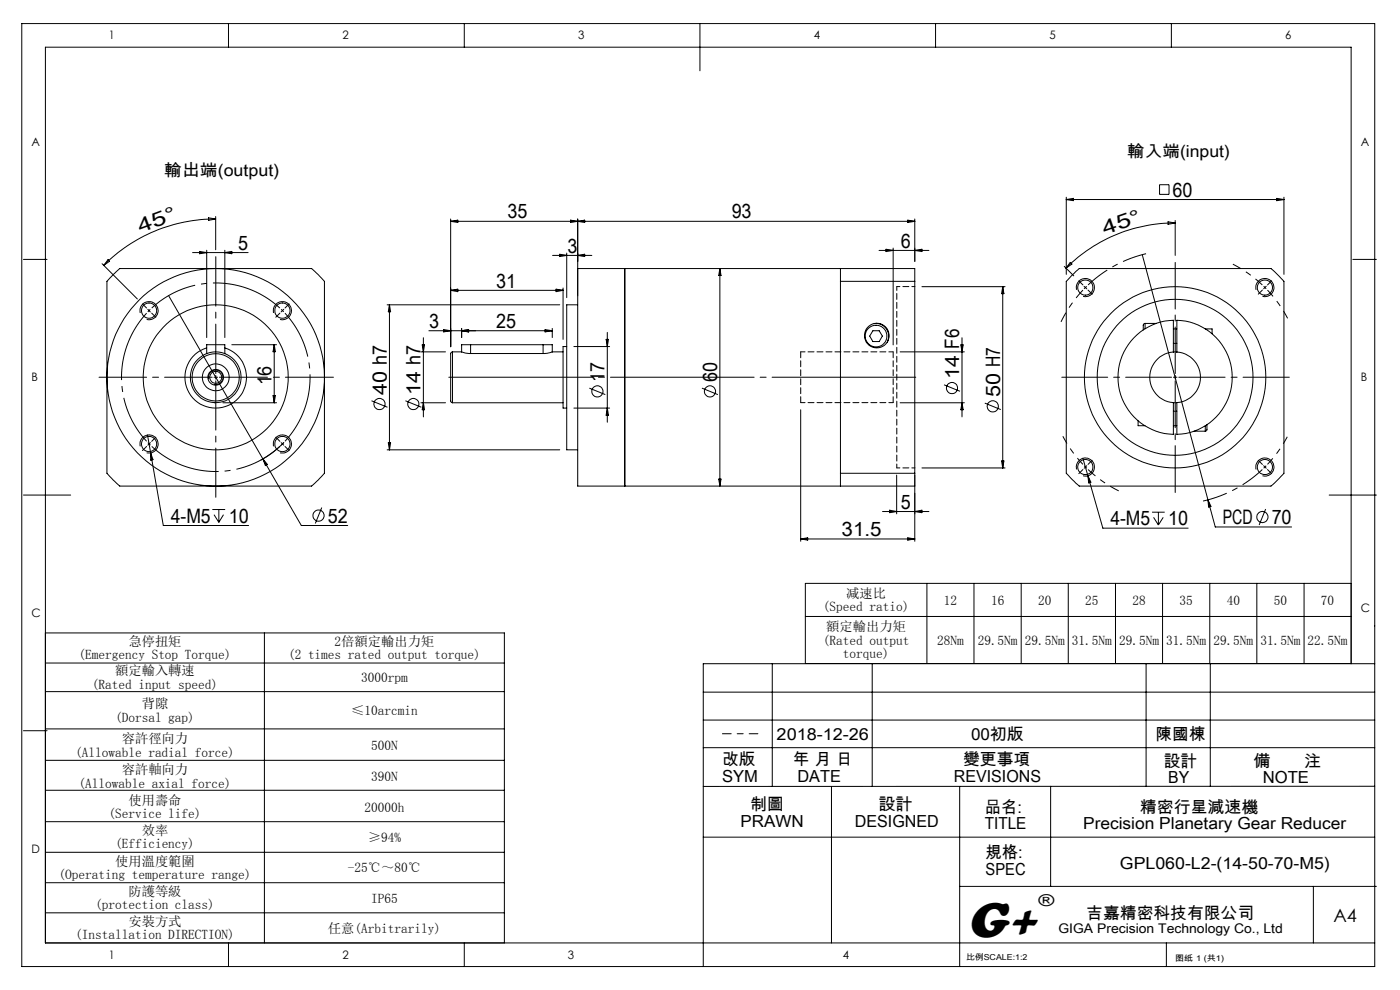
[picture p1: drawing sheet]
<svg xmlns="http://www.w3.org/2000/svg" width="297mm" height="210mm" viewBox="0 0 297 210" stroke-linecap="round" stroke-linejoin="round" font-family="sans-serif">
<g fill="none" stroke="#000" stroke-width=".21">
<path d="M4.6 5h287v200h-287zM48.5 5v5M98.5 5v5M148.5 5v10M198.5 5v5M248.5 5v5M246 39.2h2v2h-2zM5 55h5M21.7 55.9l7.4 7.5M22.9 55.1l.3 .3-1.2 .9zM24 58.3l1.4-1.3h40.7l1.4 1.3 1.3 1.4v40.7l-1.3 1.4-1.4 1.3h-40.7l-1.4-1.3-1.3-1.4v-40.7zM40.9 53.6h11.7"/>
<path d="M42.3 53.3l1.6 .3-1.6 .2zM43.9 53.1v18.5M44.2 46.2l1.6 .3-1.5 .2zM45.8 46.5a33.4 33.4 0 0 0-23.8 9.8M45.8 45.9v7.1M47.7 53.1v18.5M47.7 53.6l1.5-.3v.5zM95.6 46.9h98.5M95.6 46.5v27M95.6 46.9l1.5-.2v.5zM117.2 54.2h8.4M118.7 53.9l1.5 .3-1.5 .2z"/>
<path d="M120.2 53.7v9.4M121 46.7l1.6 .2-1.6 .3zM122.6 46.5v16.3M122.6 46.9l1.4-.2v.5zM122.6 54.2l1.4-.3v.5zM132.5 57v46.1M152.7 57v46.1M152.7 57l.3 1.4h-.5zM178.3 57v2.7M178.3 59.7h15.8M178.3 59.7v40.7M186.5 53.1h10.6"/>
<path d="M188 52.9l1.5 .2-1.5 .3zM189.5 52.6v20.6M192.6 46.7l1.5 .2-1.5 .3zM194.1 53.1l1.5-.2v.5zM194.1 46.5v8.9M194.1 59.7v-2.7h-71.5v46.1h71.5v-2.7M194.1 59.7v40.7M225.8 56.5l2 2M226.2 41.8v16.4M226.2 42.3h46.2M226.2 42.3l1.5-.2v.5zM227 55.7l.4 .3-1.3 .9z"/>
<path d="M227.2 58.6l1.8-1.6h40.6l.8 .6 2 2.1v40.7l-1 1.1-1.8 1.6h-40.6l-.8-.6-2-2.1v-40.7zM242.3 54l15.5 57.8h16.2M247.8 47.1l1.5 .2-1.5 .3zM249.3 47.3a32.6 32.6 0 0 0-23.2 9.6M249.3 46.8v7.4M270.9 42.1l1.5 .2-1.5 .3zM272.4 41.8v16.4M287 55h5M29.8 66.4a1.92 1.92 0 0 1 1.7-2.4 1.92 1.92 0 0 1 2 2.1 1.92 1.92 0 0 1-2.4 1.7M31.4 65.6l.2 .3M31.6 65.9l-.2 .3M31.6 65.9l.3 .3"/>
<path d="M31.9 65.6l-.3 .3M35.8 62.7l20 34.7M43.9 73.8a6.5 6.5 0 0 0-3.4 10 6.5 6.5 0 0 0 10.6 0 6.5 6.5 0 0 0-3.4-10M43.9 75v-1.9h3.8v1.9M49.2 73.1h9.5M58 66.4a1.93 1.93 0 0 1 1.7-2.4 1.93 1.93 0 0 1 2.1 2.1 1.93 1.93 0 0 1-2.4 1.7M58.2 73.1v12.3M58.2 73.1l.2 1.5h-.5zM82.1 64.7h36.6M82.6 64.7v30.7M82.6 64.7l.3 1.4h-.5zM89.3 74.6h5.2"/>
<path d="M89.6 73.2h.5l-.3 1.4zM89.8 71.6v16.8M91 70.2h26.2M94.1 69.9l1.5 .3-1.5 .2zM95.6 61.6l1.5-.3v.6zM95.6 61.6h23.9M96 74.6l-.4 .4v10l.4 .4M96 74.6v10.8M96 74.6h1.9M97.9 69.7v1.9M97.9 70.2l1.5-.3v.5zM97.9 74.6l1.9 .4"/>
<path d="M99.8 73.1h-1.9v1.5M99.8 73.1h15.4M99.8 75h15.4M99.8 73.1v1.9M115.2 73.1h2v1.5M115.2 73.1v1.9M115.6 69.9l1.6 .3-1.6 .2zM117.2 74.6l-2 .4M117.2 74.6h2.3M117.2 69.7v1.9M118 61.3l1.5 .3-1.5 .3zM119.5 61.1v10.9"/>
<path d="M120.2 73.5h-.7v13.1h.7M121.7 73.5h7.6M122.6 64.7h-2.4v30.7h2.4M128.6 72h.5l-.3 1.5zM128.8 70.5v19.1M185.2 70.2h1.3l.7 1.1-.7 1.2h-1.3l-.7-1.2zM185.5 68.6a2.71 2.71 0 0 1 2.6 1.2 2.71 2.71 0 0 1 .1 2.8M191 74.6h13.6M195.6 60.8h17.6M203.8 73.2h.5l-.2 1.4zM204.1 71.6v16.8M212.7 60.8v38.5"/>
<path d="M212.7 60.8l.3 1.5h-.5zM228.4 61.5a1.92 1.92 0 0 1 1.7-2.4 1.92 1.92 0 0 1 2.1 2.1 1.92 1.92 0 0 1-2.4 1.7M230 60.7l.3 .3M230.3 61l-.3 .3M230.3 61l.2 .3M230.5 60.7l-.2 .3M242.9 68.6l-.4 .3v1.1M242.9 68.6v1.1M242.9 68.6h2.4M248.9 74.7v-6.8a12.1 12.1 0 0 0-11.7 12.1 12.1 12.1 0 0 0 11.7 12.1v-6.7M248.9 74.7a5.4 5.4 0 0 0-5 5.3 5.4 5.4 0 0 0 5 5.4M248.9 74.7h.8"/>
<path d="M248.9 69.8h.8M248.9 72.8h.8M249.7 74.7a5.4 5.4 0 0 1 5 5.3 5.4 5.4 0 0 1-5 5.4M249.7 74.7v-6.8a12.1 12.1 0 0 1 11.7 12.1 12.1 12.1 0 0 1-11.7 12.1v-6.7M255.7 69.8h1.4v1M266.5 61.5a1.92 1.92 0 0 1 1.7-2.4 1.92 1.92 0 0 1 2.1 2.1 1.92 1.92 0 0 1-2.5 1.7M29.8 94.7a1.93 1.93 0 0 1 1.7-2.4 1.93 1.93 0 0 1 2.1 2.1 1.93 1.93 0 0 1-2.5 1.7M31.3 92.3l.7 3.8M32 96.1l2.6 15.4h18.1M32 96.1l.5 1.4-.5 .1zM44.3 80.4a1.54 1.54 0 0 1 1.3-1.9 1.54 1.54 0 0 1 1.7 1.7 1.54 1.54 0 0 1-1.9 1.3M45.5 85.4h.3"/>
<path d="M47.3 85.4h11.4M55.8 97.4l8.1 14.1h9.9M55.8 97.4l.9 1.1-.4 .3zM57.9 83.9h.5l-.2 1.5zM58 94.7a1.94 1.94 0 0 1 1.7-2.5 1.94 1.94 0 0 1 2.1 2.1 1.94 1.94 0 0 1-2.4 1.8M60.3 93.8a19.7 19.7 0 0 1-5 3.8M78.8 85l3.4 1.4M82.1 95.4h36.6M82.4 93.9h.5l-.3 1.5zM86 85l3.4 1.4M89.3 85.4h5.2M89.8 85.4l.3 1.5h-.5z"/>
<path d="M96 85.4h23.5M121.7 86.6h7.6M125 82.3l3.4 1.4M128.8 86.6l.3 1.5h-.5zM148.9 82.3l3.4 1.4M169.9 86.9v27.9M191 85.4h13.6M195.6 99.3h17.6M200.3 81.6l3.4 1.4M204.1 85.4l.2 1.5h-.5zM208.9 85.5l3.4 1.4M212.5 97.8h.5l-.3 1.5z"/>
<path d="M228.4 99.6a1.92 1.92 0 0 1 1.6-2.4 1.92 1.92 0 0 1 2.2 2 1.92 1.92 0 0 1-2.4 1.7M229.7 97.2l4.3 14.8h18.1M241.4 89.3v1h1.5M248.9 85.4h.8M248.9 87.2h.8M248.9 90.3h.8M253.3 91.5h2.4M255.7 90.3v1.2M256 90.1v1.1l-.3 .3M266.5 99.6a1.92 1.92 0 0 1 1.7-2.4 1.92 1.92 0 0 1 2.1 2 1.92 1.92 0 0 1-2.5 1.7M5 105h10M45 108.1h2.8"/>
<path d="M45.4 109.2l1 1.6M46.4 108.1v2.7M47.4 109.2l-1 1.6M68.3 107.7l-1.4 3.3M152.5 101.6h.5l-.3 1.5zM169.9 114.3h24.2M169.9 114.3l1.4-.2v.5zM178.3 100.4v2.7M178.3 100.4h15.8M187.2 108.5h9.9M188.7 108.2l1.5 .3-1.5 .3zM190.2 100.8v8.2"/>
<path d="M192.6 114.1l1.5 .2-1.5 .3zM194.1 100.8v14M194.1 108.5l1.5-.3v.6zM230.8 100.9l.6 1.4-.4 .1zM244.4 108.6h2.7M244.7 109.7l1 1.7M245.7 108.6v2.8M246.8 109.7l-1.1 1.7M256.3 106l.6 1.4-.5 .2zM268.5 108l-1.4 3.4M282 105h10M9.6 134.3h97.4v65.7"/>
<path d="M56.1 134.3v65.7M170.9 130.8h115.7M196.6 123.7v17M206.6 123.7v17M216.6 123.7v17M226.6 123.7v17M236.6 123.7v17M246.6 123.7v17M256.6 123.7v17M266.6 123.7v17M276.6 123.7v17M286.6 123.7h-115.7v17h115.7"/>
<path d="M5 155h5M9.6 140.6h97.4M9.6 146.7h97.4M9.6 154.6h97.4M149.2 152.7h142.4M149.2 146.8h142.4M149.2 158.6h142.4M163.8 140.8v26M185 140.8v26M243.1 140.8v26M256.8 140.8v26M286.6 140.8v-130.8h-277v190h282"/>
<path d="M291.6 140.8h-142.4v64.2M9.6 161.3h97.4M9.6 167.6h97.4M9.6 174.3h97.4M149.2 177.6h142.4M176.4 166.8v33.2M203.6 166.8v38.2M222.9 166.8v21.2M291.6 166.8h-142.4M9.6 180.8h97.4M9.6 187.2h97.4M9.6 193.6h97.4"/>
<path d="M203.6 188h88.4M278.6 188v12M48.5 200v5M98.5 200v5M247.4 200v5"/>
<circle cx="31.6" cy="65.9" r="1.62"/>
<circle cx="59.9" cy="65.9" r="1.63"/>
<circle cx="185.8" cy="71.3" r="2.31"/>
<circle cx="186" cy="71.2" r="2.62"/>
<circle cx="230.3" cy="61" r="1.63"/>
<circle cx="268.3" cy="61" r="1.62"/>
<circle cx="31.6" cy="94.2" r="1.62"/>
<circle cx="45.8" cy="80" r="5.4"/>
<circle cx="45.8" cy="80" r="1.66"/>
<circle cx="45.8" cy="80" r="15.4"/>
<circle cx="45.8" cy="80" r="5"/>
<circle cx="45.8" cy="80" r="2.85"/>
<circle cx="45.8" cy="80" r="1.26"/>
<circle cx="45.8" cy="80" r="23.1"/>
<circle cx="59.9" cy="94.2" r="1.63"/>
<circle cx="80.5" cy="85.7" r="1.18"/>
<circle cx="87.7" cy="85.7" r="1.18"/>
<circle cx="126.7" cy="83" r="1.18"/>
<circle cx="150.6" cy="83" r="1.18"/>
<circle cx="202" cy="82.3" r="1.18"/>
<circle cx="210.6" cy="86.2" r="1.18"/>
<circle cx="230.3" cy="99.1" r="1.61"/>
<circle cx="249.3" cy="80" r="19.2"/>
<circle cx="249.3" cy="80" r="16.5"/>
<circle cx="268.3" cy="99.1" r="1.6"/>
<circle cx="67.6" cy="109.4" r="1.19"/>
<circle cx="267.8" cy="109.7" r="1.18"/>
</g>
<path d="M229.7 61.5a26.9 26.9 0 0 0-4.6 6.8" fill="none" stroke="#000" stroke-width=".21" stroke-dasharray="30.5 1.3 1.3 1.3" stroke-dashoffset="28.3" stroke-linecap="butt"/>
<path d="M230.8 60.4a26.9 26.9 0 0 1 12.3-6.6" fill="none" stroke="#000" stroke-width=".21" stroke-dasharray="30.5 1.3 1.3 1.3" stroke-dashoffset="25.3" stroke-linecap="butt"/>
<path d="M59.9 65.9l-.3-.3M59.9 65.9l.3 .3M268.3 61l-.2-.3M268.3 61l.3 .3M31.6 94.2l.3 .2M31.6 94.2l-.2-.3M59.9 94.2l.3-.3M59.9 94.2l-.3 .2M230.3 99.1l.2 .2M230.3 99.1l-.3-.3M268.3 99.1l.3-.3M268.3 99.1l-.2 .2" fill="none" stroke="#000" stroke-width=".21" stroke-dasharray="30.5 1.3 1.3 1.3" stroke-linecap="butt"/>
<path d="M267.8 60.4a26.9 26.9 0 0 0-6.3-4.4" fill="none" stroke="#000" stroke-width=".21" stroke-dasharray="30.5 1.3 1.3 1.3" stroke-dashoffset="28.5" stroke-linecap="butt"/>
<path d="M268.9 61.5a26.9 26.9 0 0 1 4.3 6M229.7 98.5a26.9 26.9 0 0 1-4.2-6" fill="none" stroke="#000" stroke-width=".21" stroke-dasharray="30.5 1.3 1.3 1.3" stroke-dashoffset="28.7" stroke-linecap="butt"/>
<path d="M268.9 98.5a26.9 26.9 0 0 0 4.2-5.8" fill="none" stroke="#000" stroke-width=".21" stroke-dasharray="30.5 1.3 1.3 1.3" stroke-dashoffset="28.8" stroke-linecap="butt"/>
<path d="M267.8 99.6a26.9 26.9 0 0 1-12.6 6.7" fill="none" stroke="#000" stroke-width=".21" stroke-dasharray="30.5 1.3 1.3 1.3" stroke-dashoffset="25.2" stroke-linecap="butt"/>
<path d="M230.8 99.6a26.9 26.9 0 0 0 6.5 4.5" fill="none" stroke="#000" stroke-width=".21" stroke-dasharray="30.5 1.3 1.3 1.3" stroke-dashoffset="28.4" stroke-linecap="butt"/>
<path d="M31.1 66.4a20 20 0 0 0 0 27.2M59.4 65.3a20 20 0 0 0-27.2 0M32.2 94.7a20 20 0 0 0 27.2 0M60.5 93.6a20 20 0 0 0 0-27.2" fill="none" stroke="#000" stroke-width=".21" stroke-dasharray="30.5 1.3 1.3 1.3" stroke-dashoffset="14.9" stroke-linecap="butt"/>
<path d="M94 80h101.5" fill="none" stroke="#000" stroke-width=".21" stroke-dasharray="30.5 1.3 1.3 1.3" stroke-dashoffset="-1.2"/>
<path d="M153.3 155.6h7.5" fill="none" stroke="#000" stroke-width=".21" stroke-dasharray="30.5 1.3 1.3 1.3" stroke-dashoffset="28.6"/>
<path d="M194.1 60.8h-3.9M190.2 99.3h3.9" fill="none" stroke="#000" stroke-width=".21" stroke-dasharray="1.3 .6" stroke-dashoffset=".6"/>
<path d="M190.2 99.3v-38.5" fill="none" stroke="#000" stroke-width=".21" stroke-dasharray="1.3 .6" stroke-dashoffset=".5"/>
<path d="M169.9 85.4v-10.8M189.5 85.4v-10.8" fill="none" stroke="#000" stroke-width=".21" stroke-dasharray="1.3 .6"/>
<path d="M189.5 74.6h-19.6M169.9 85.4h19.6" fill="none" stroke="#000" stroke-width=".21" stroke-dasharray="1.3 .6" stroke-dashoffset=".4"/>
<g fill="none" stroke="#000" stroke-width=".21" stroke-dasharray="30.5 1.3 1.3 1.3">
<path d="M31.1 65.3l-.9-.8M32.2 66.4l.9 .9M59.4 66.4l-.9 .9M59.9 65.9l.3-.3M59.9 65.9l-.3 .2M60.5 65.3l.8-.8M229.7 60.4l-.8-.8M230.8 61.5l.9 .9M267.8 61.5l-.9 .9M268.3 61l.3-.3M268.3 61l-.2 .3M268.9 60.4l.9-.8"/>
<path d="M31.1 94.7l-.9 .9M31.6 94.2l-.2 .2M31.6 94.2l.3-.3M32.2 93.6l.9-.9M45.8 80v-.4M45.8 80h-.4M45.8 80v.4M45.8 80h.4M59.4 93.6l-.9-.9M59.9 94.2l.3 .2M59.9 94.2l-.3-.3M60.5 94.7l.8 .9"/>
<path d="M229.7 99.6l-.8 .9M230.3 99.1l-.3 .2M230.3 99.1l.2-.3M230.8 98.5l.9-.9M249.3 80v-.4M249.3 80h-.4M249.3 80v.4M249.3 80h.4M267.8 98.5l-.9-.9M268.3 99.1l.3 .2M268.3 99.1l-.2-.3M268.9 99.6l.9 .9"/>
</g>
<path d="M249.3 79.3v-23.6" fill="none" stroke="#000" stroke-width=".21" stroke-dasharray="30.5 1.3 1.3 1.3" stroke-dashoffset="20.6"/>
<path d="M248.5 80h-23.3M250.1 80h23.4" fill="none" stroke="#000" stroke-width=".21" stroke-dasharray="30.5 1.3 1.3 1.3" stroke-dashoffset="20.7"/>
<path d="M249.3 80.8v23.7" fill="none" stroke="#000" stroke-width=".21" stroke-dasharray="30.5 1.3 1.3 1.3" stroke-dashoffset="20.5"/>
<path d="M45.8 79.3v-24.9M45.8 80.8v24.7" fill="none" stroke="#000" stroke-width=".21" stroke-dasharray="30.5 1.3 1.3 1.3" stroke-dashoffset="20"/>
<path d="M45 80h-24" fill="none" stroke="#000" stroke-width=".21" stroke-dasharray="30.5 1.3 1.3 1.3" stroke-dashoffset="20.4"/>
<path d="M46.5 80h24.2" fill="none" stroke="#000" stroke-width=".21" stroke-dasharray="30.5 1.3 1.3 1.3" stroke-dashoffset="20.3"/>
<text font-size="11" x="205.1" y="198.7">G+</text>
<g font-size="4.2">
<text x="248.8" y="41.7">60</text>
<text x="107.7" y="46.3">35</text>
<text x="155.2" y="46.3">93</text>
<text x="29.8" y="49.5" transform="rotate(-21 29.8 49.5)">4 5 °</text>
<text x="50.5" y="53">5</text>
<text x="120.4" y="53.6">3</text>
<text x="191.1" y="52.5">6</text>
<text x="234.4" y="49.9" transform="rotate(-19 234.4 49.9)">4 5 °</text>
<text x="105.2" y="61">31</text>
<text x="91" y="69.6">3</text>
<text x="105.2" y="69.6">25</text>
<text x="203.5" y="74" transform="rotate(-90 203.5 74)">F6</text>
<text x="57.6" y="81.8" transform="rotate(-90 57.6 81.8)">16</text>
<text x="82" y="83.7" transform="rotate(-90 82 83.7)">40 h7</text>
<text x="89.2" y="83.7" transform="rotate(-90 89.2 83.7)">14 h7</text>
<text x="128.3" y="81" transform="rotate(-90 128.3 81)">17</text>
<text x="152.2" y="81" transform="rotate(-90 152.2 81)">60</text>
<text x="203.5" y="80.3" transform="rotate(-90 203.5 80.3)">14</text>
<text x="212.2" y="84.2" transform="rotate(-90 212.2 84.2)">50 H7</text>
<text x="191.1" y="107.9">5</text>
<text x="36.2" y="110.9">4-M5</text>
<text x="48.5" y="110.9">10</text>
<text x="69.5" y="110.9">52</text>
<text x="178.5" y="113.7">31.5</text>
<text x="235.6" y="111.4">4-M5</text>
<text x="247.8" y="111.4">10</text>
<text x="259.4" y="111.2">PCD</text>
<text x="269.8" y="111.2">70</text>
</g>
<text font-size="3.9" x="282.9" y="195.5">A4</text>
<g font-size="3.5">
<text x="239.1" y="33.3">輸入端(input)</text>
<text x="34.8" y="37.3">輸出端(output)</text>
<text x="164.8" y="157">2018-12-26</text>
<text x="206" y="157">00初版</text>
<text x="245.2" y="157">陳國棟</text>
<text x="153.2" y="162.3">改版</text>
<text x="153.2" y="165.8">SYM</text>
<text x="168.2" y="162.3">年 月 日</text>
<text x="169.2" y="165.8">DATE</text>
<text x="202.4" y="165.8">REVISIONS</text>
<text x="204.3" y="162.3">變更事項</text>
<text x="246.9" y="162.6">設計</text>
<text x="247.9" y="166.1">BY</text>
<text x="265.9" y="162.6">備</text>
<text x="267.9" y="166.1">NOTE</text>
<text x="276.6" y="162.6">注</text>
<text x="159.1" y="171.9">制圖</text>
<text x="186.4" y="171.9">設計</text>
<text x="208.9" y="172.4">品名:</text>
<text x="241.8" y="172.4">精密行星減速機</text>
<text x="157.1" y="175.4">PRAWN</text>
<text x="181.3" y="175.4">DESIGNED</text>
<text x="208.9" y="175.9">TITLE</text>
<text x="229.8" y="175.9">Precision Planetary Gear Reducer</text>
<text x="209.1" y="182.1">規格:</text>
<text x="209.1" y="185.6">SPEC</text>
<text x="237.6" y="184.4">GPL060-L2-(14-50-70-M5)</text>
<text x="220.3" y="192.2">®</text>
<text x="230.5" y="194.8">吉嘉精密科技有限公司</text>
</g>
<g font-size="2.8">
<text x="174.6" y="129.7">(Speed ratio)</text>
<text x="179.5" y="126.8">减速比</text>
<text x="200.2" y="128.3">12</text>
<text x="210.2" y="128.3">16</text>
<text x="220.2" y="128.3">20</text>
<text x="230.2" y="128.3">25</text>
<text x="240.2" y="128.3">28</text>
<text x="250.2" y="128.3">35</text>
<text x="260.2" y="128.3">40</text>
<text x="270.2" y="128.3">50</text>
<text x="280.2" y="128.3">70</text>
<text x="27.2" y="137">急停扭矩</text>
<text x="71" y="137">2倍額定輸出力矩</text>
<text x="174.6" y="136.8">(Rated output</text>
<text x="175.3" y="133.9">額定輸出力矩</text>
<text x="198.8" y="136.8">28Nm</text>
<text x="207.4" y="136.8">29.5Nm</text>
<text x="217.4" y="136.8">29.5Nm</text>
<text x="227.4" y="136.8">31.5Nm</text>
<text x="237.4" y="136.8">29.5Nm</text>
<text x="247.4" y="136.8">31.5Nm</text>
<text x="257.4" y="136.8">29.5Nm</text>
<text x="267.4" y="136.8">31.5Nm</text>
<text x="277.4" y="136.8">22.5Nm</text>
<text x="16.7" y="139.8">(Emergency Stop Torque)</text>
<text x="24.4" y="143.3">額定輸入轉速</text>
<text x="61.1" y="139.8">(2 times rated output torque)</text>
<text x="178.8" y="139.6">torque)</text>
<text x="19.5" y="146.1">(Rated input speed)</text>
<text x="76.6" y="144.7">3000rpm</text>
<text x="24.4" y="153.1">(Dorsal gap)</text>
<text x="30.1" y="150.2">背隙</text>
<text x="74.5" y="151.7">≤10arcmin</text>
<text x="16" y="160.5">(Allowable radial force)</text>
<text x="25.8" y="157.7">容許徑向力</text>
<text x="78.7" y="159.1">500N</text>
<text x="16.7" y="167">(Allowable axial force)</text>
<text x="25.8" y="164.2">容許軸向力</text>
<text x="78.7" y="165.6">390N</text>
<text x="23" y="173.6">(Service life)</text>
<text x="27.2" y="170.7">使用壽命</text>
<text x="77.3" y="172.2">20000h</text>
<text x="24.4" y="180">(Efficiency)</text>
<text x="30.1" y="177.1">效率</text>
<text x="78" y="178.5">≥94%</text>
<text x="24.4" y="183.6">使用溫度範圍</text>
<text x="73.8" y="185">-25℃～80℃</text>
<text x="12.4" y="186.4">(Operating temperature range)</text>
<text x="27.2" y="190">防護等級</text>
<text x="78.7" y="191.4">IP65</text>
<text x="20.2" y="192.9">(protection class)</text>
<text x="27.2" y="196.4">安裝方式</text>
<text x="69.6" y="197.8">任意(Arbitrarily)</text>
<text x="224.5" y="197.8">GIGA Precision Technology Co., Ltd</text>
<text x="16" y="199.2">(Installation DIRECTION)</text>
</g>
<g font-size="2.5">
<text x="23.1" y="8.4">1</text>
<text x="72.7" y="8.4">2</text>
<text x="122.7" y="8.4">3</text>
<text x="172.7" y="8.4">4</text>
<text x="222.7" y="8.4">5</text>
<text x="272.7" y="8.4">6</text>
<text x="6.7" y="30.9">A</text>
<text x="288.7" y="30.9">A</text>
<text x="6.7" y="80.9">B</text>
<text x="288.7" y="80.9">B</text>
<text x="6.7" y="130.9">C</text>
<text x="288.7" y="129.9">C</text>
<text x="6.7" y="180.9">D</text>
<text x="23.1" y="203.4">1</text>
<text x="72.7" y="203.4">2</text>
<text x="120.5" y="203.4">3</text>
<text x="178.8" y="203.4">4</text>
</g>
<g font-size="1.7">
<text x="204.9" y="203.7">比例SCALE:1:2</text>
<text x="249.3" y="203.8">图纸 1 (共1)</text>
</g>
</svg>
